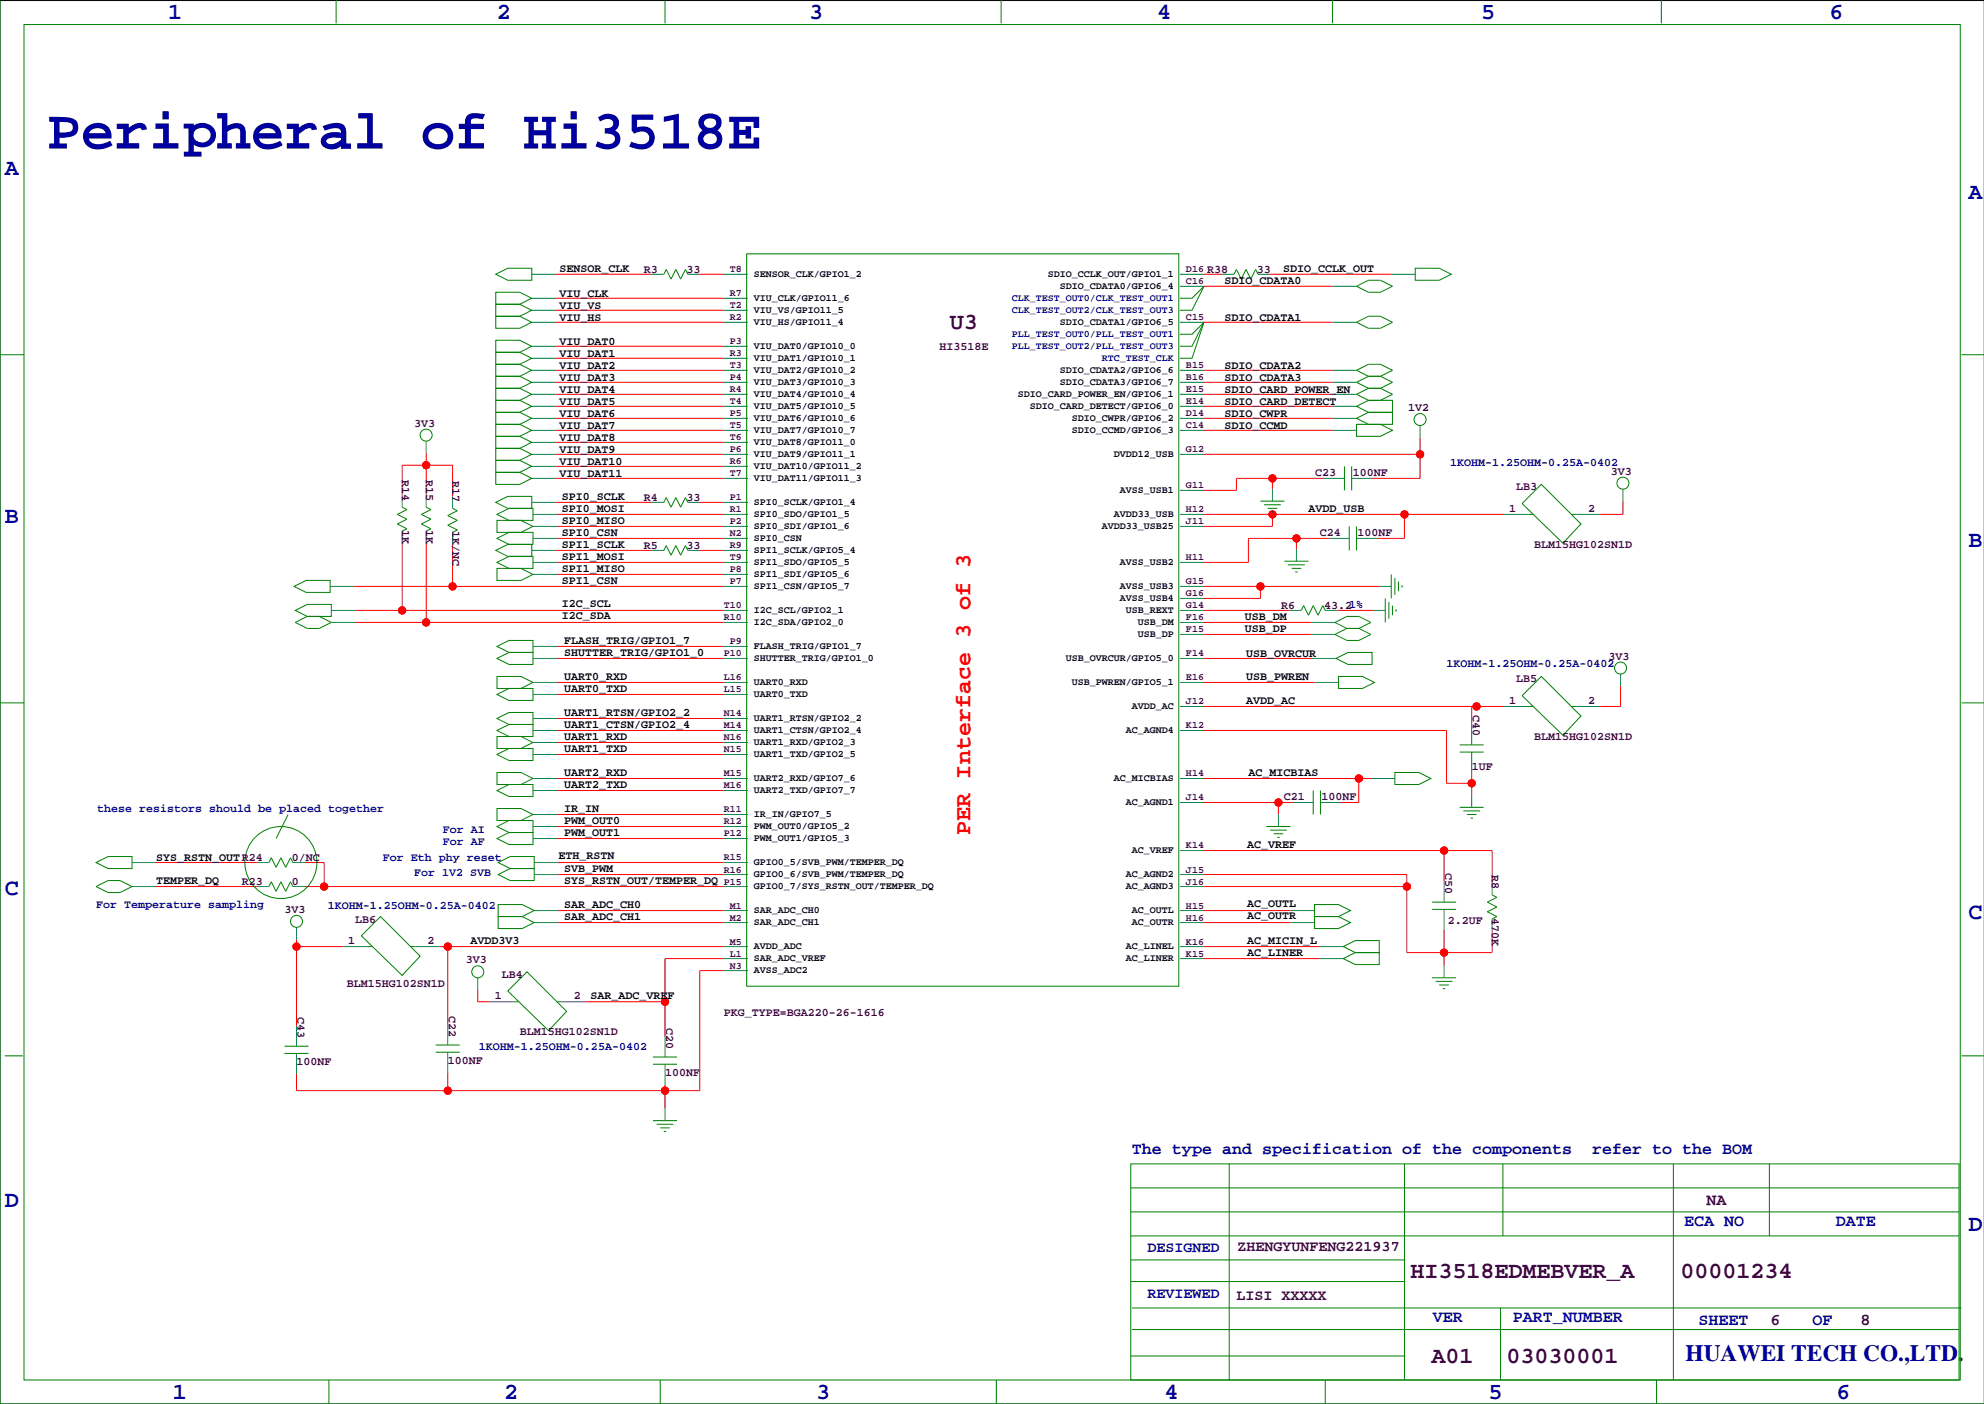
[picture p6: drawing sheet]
<svg xmlns="http://www.w3.org/2000/svg" width="420mm" height="297mm" viewBox="0 0 420 297" stroke-linecap="round" stroke-linejoin="round" font-family="sans-serif">
<path d="M419.9 .1h-419.9v296.9h419.9" fill="none" stroke="#000" stroke-width=".21"/>
<g fill="none" stroke="#008080" stroke-width=".21">
<path d="M112.5 58h5.1M137.9 58h2.6M145.5 58h2.6M153.2 58h5M249.7 58h5.1M258.6 58h2.5M266.2 58h2.5M294.4 58h5.1M112.5 75.8h5.1M112.5 73.3h5.1M112.5 68.2h5.1M112.5 63.1h5.1"/>
<path d="M112.5 65.6h5.1M112.5 78.3h5.1M153.2 75.8h5M153.2 73.3h5M153.2 68.2h5M153.2 63.1h5M153.2 65.6h5M153.2 78.3h5M249.7 68.2h5.1M249.7 78.3h5.1M249.7 60.6h5.1M281.9 68.2h5.1"/>
<path d="M281.9 78.3h5.1M281.9 60.6h5.1M90.2 93.3v2.6M112.5 80.9h5.1M112.5 91h5.1M112.5 93.6h5.1M112.5 98.7h5.1M112.5 96.1h5.1M112.5 83.4h5.1M112.5 86h5.1M112.5 88.5h5.1M153.2 80.9h5"/>
<path d="M153.2 91h5M153.2 93.6h5M153.2 98.7h5M153.2 96.1h5M153.2 83.4h5M153.2 86h5M153.2 88.5h5M249.7 80.9h5.1M249.7 91h5.1M249.7 96.1h5.1M249.7 83.4h5.1M249.7 86h5.1"/>
<path d="M249.7 88.5h5.1M281.9 80.9h5.1M281.9 91h5.1M281.9 83.4h5.1M281.9 86h5.1M281.9 88.5h5.1M300.5 90v2.6M85.1 104.8v2.5M85.1 112.4v2.5M90.2 104.8v2.5M90.2 112.4v2.5M95.8 105v2.6"/>
<path d="M95.8 112.6v2.6M112.5 106.3h5.1M112.5 101.2h5.1M112.5 116.4h5.1M112.8 113.9h5.1M112.8 119h5.1M112.8 108.8h5.1M112.8 111.4h5.1M137.9 106.3h2.6M137.9 116.4h2.6M145.5 106.3h2.6M145.5 116.4h2.6"/>
<path d="M153.2 113.9h5M153.2 106.3h5M153.2 101.2h5M153.2 116.4h5M153.2 119h5M153.2 108.8h5M153.2 111.4h5M249.7 119h5.1M249.7 108.8h5.1M249.7 111.4h5.1M249.7 103.7h5.1M269.2 103.5v2.5"/>
<path d="M274.3 116.2v2.5M280.2 101.2h4.3M281.2 113.9h4.3M286 101.2h4.3M287 113.9h4.3M318.3 108.8h5M333.5 108.8h5.1M343.4 103.5v2.5M69.8 124.1h5.1M70.1 131.7h5.1M70.1 129.1h5.1M112.8 139.3h5.1"/>
<path d="M112.8 136.8h5.1M112.8 121.5h5.1M153.2 139.3h5M153.2 124.1h5M153.2 136.8h5M153.2 131.7h5M153.2 129.1h5M153.2 121.5h5M249.7 139.3h5.1M249.7 124.1h5.1M249.7 131.7h5.1M249.7 129.1h5.1"/>
<path d="M249.7 134.2h5.1M249.7 126.6h5.1M272.8 129.1h2.5M277.4 131.7h5M277.4 134.2h5M277.6 139.3h5.1M280.4 129.1h2.6M290.6 129.1h2.5M291.8 124.1h2.6M112.8 146.9h5.1M112.8 152h5.1M112.8 154.5h5.1"/>
<path d="M112.8 159.6h5.1M112.8 157.1h5.1M112.8 144.4h5.1M153.2 146.9h5M153.2 152h5M153.2 154.5h5M153.2 159.6h5M153.2 157.1h5M153.2 144.4h5M249.7 154.5h5.1M249.7 144.4h5.1M249.7 149.5h5.1"/>
<path d="M278.1 144.4h5.1M311.4 153.3v4.3M311.4 159.1v4.3M318.3 149.5h5M333.5 149.5h5.1M342.9 142.6v2.5M112.8 172.3h5.1M112.8 177.4h5.1M112.8 174.9h5.1M112.8 167.2h5.1M112.8 164.7h5.1M153.2 172.3h5"/>
<path d="M153.2 177.4h5M153.2 174.9h5M153.2 167.2h5M153.2 164.7h5M249.7 164.7h5.1M249.7 169.8h5.1M249.7 179.9h5.1M270.5 172.3v2.6M273.6 169.8h4.3M279.4 169.8h4.3M290.1 164.7h5M311.4 168.3v2.5"/>
<path d="M27.9 187.6h5.1M27.9 182.5h5.1M54.4 187.6h2.5M54.4 182.5h2.5M62 187.6h2.5M62 182.5h2.5M62.7 196.2v2.5M113 195.2h5.1M113 182.5h5.1M113 192.6h5.1M113 185h5.1M153.2 195.2h5"/>
<path d="M153.2 187.6h5M153.2 182.5h5M153.2 192.6h5M153.2 185h5M249.7 195.2h5.1M249.7 187.6h5.1M249.7 192.6h5.1M249.7 185h5.1M273 195.2h5.1M273 192.6h5.1M305.6 186.5v4.4M305.6 192.4v4.3"/>
<path d="M315.7 186.8v2.5M315.7 194.4v2.6M62.7 217v4.3M72.6 200.3h5.1M87.9 200.3h5.1M94.7 216.8v4.3M101.1 206.9v2.5M103.6 211.9h5.1M118.9 211.9h5.1M140.7 219.3v4.3M153.2 202.8h5M153.2 200.3h5"/>
<path d="M153.2 205.3h5M249.7 202.8h5.1M249.7 200.3h5.1M279.1 202.8h5.1M279.1 200.3h5.1M305.6 204.3v2.6M62.7 222.9v4.3M94.7 222.6v4.3M140.7 225.2v4.3M140.7 234.6v2.5"/>
</g>
<g fill="none" stroke="#008000" stroke-width=".21">
<path d="M0 -.1v297.1h419.9M71.1 0v4.9M140.7 0v4.9M211.8 0v4.9M281.9 0v4.9M351.5 0v4.9M5.1 5.2h409.7v286.8h-409.7zM104.9 58l2.5-1.2h5.1v2.5h-5.1zM140.5 58l.5-1 1 2 1-2 1 2 1-2 .5 1M158 53.7h91.4v154.9h-91.4zM261.1 58l.5-1 1 2 1.1-2 1 2 1-2 .5 1M299.5 56.8h5l2.6 1.2-2.6 1.3h-5z"/>
<path d="M0 75h5.1M104.9 74.5h5.1l2.5 1.3-2.5 1.3h-5.1zM104.9 72h5.1l2.5 1.3-2.5 1.2h-5.1zM104.9 66.9h5.1l2.5 1.3-2.5 1.3h-5.1zM104.9 61.8h5.1l2.5 1.3-2.5 1.3h-5.1zM104.9 79.6h5.1l2.5 1.3-2.5 1.3h-5.1zM104.9 64.4h5.1l2.5 1.2-2.5 1.3h-5.1zM104.9 77.1h5.1l2.5 1.2-2.5 1.3h-5.1zM249.7 63.1h2.5l2.6-2.5-2.6 5h-2.5M254.8 68.2l-2.6 2.5h-2.5M254.8 68.2l-2.6 5.1h-2.5M254.8 68.2l-2.6 7.6h-2.5"/>
<path d="M287 68.2l2.6-1.3h2.5l2.5 1.3-2.5 1.3h-2.5zM287 60.6l2.6-1.3h2.5l2.5 1.3-2.5 1.2h-2.5zM289.6 79.6l-2.6 1.3 2.6 1.3M289.6 79.6h2.5M289.6 79.6l-2.6-1.3 2.6-1.2h2.5l2.5 1.2-2.5 1.3M292.1 79.6l2.5 1.3-2.5 1.3M415 75h4.9M104.9 89.8h5.1l2.5 1.2-2.5 1.3h-5.1zM104.9 92.3h5.1l2.5 1.3-2.5 1.3h-5.1zM104.9 97.4h5.1l2.5 1.3-2.5 1.2h-5.1zM104.9 94.9h5.1l2.5 1.2-2.5 1.3h-5.1zM104.9 82.2h5.1l2.5 1.2-2.5 1.3h-5.1z"/>
<path d="M104.9 84.7h5.1l2.5 1.3-2.5 1.2h-5.1zM104.9 87.2h5.1l2.5 1.3-2.5 1.3h-5.1zM104.9 99.9h5.1l2.5 1.3-2.5 1.3h-5.1zM284.5 98.7v5M286 98.7v5M287 86l2.6-1.3h5v2.5h-5zM287 89.8h5.1l2.5 1.2-2.5 1.3h-5.1zM287 88.5l2.6-1.3h5v2.6h-5zM289.6 82.2h2.5M289.6 82.2l-2.6 1.2 2.6 1.3M292.1 82.2l2.5 1.2-2.5 1.3h-2.5M85.1 107.3l1 .5-2 1 2 1-2 1.1 2 1-1 .5"/>
<path d="M90.2 107.3l1 .5-2 1 2 1-2 1.1 2 1-1 .5M95.8 107.6l1 .5-2.1 1 2.1 1-2.1 1 2.1 1-1 .5M104.9 106.3l2.5-1.3h5.1v2.6h-5.1zM104.9 116.4l2.5-1.2h5.1v2.5h-5.1zM105.2 113.9l2.5-1.3h5.1v2.6h-5.1zM105.2 119l2.5-1.3h5.1v2.6h-5.1zM105.2 108.8l2.5-1.2h5.1v2.5h-5.1zM105.2 110.1h5l2.6 1.3-2.6 1.2h-5zM140.5 106.3l.5-1 1 2 1-2 1 2 1-2 .5 1M140.5 116.4l.5-1 1 2.1 1-2.1 1 2.1 1-2.1 .5 1M266.7 106h5.1M267.5 106.8h3.5"/>
<path d="M268.2 107.6h2.1M269 108.3h.5M271.8 118.7h5.1M272.5 119.5h3.6M285.5 111.4v5M287 111.4v5M323.3 108.8h1.1M326.1 102.5l8.4 8.4-3.8 4-8.6-8.4zM332.5 108.8h1M62.2 124.1l2.6-1.3h5v2.5h-5zM62.5 129.1l2.5-1.2h5.1v2.5h-5.1zM62.5 131.7l2.5-1.3h2.6l2.5 1.3-2.5 1.3h-2.6z"/>
<path d="M105.2 136.8l2.5-1.3h5.1v2.5h-5.1zM105.2 120.3h5l2.6 1.2-2.6 1.3h-5zM105.2 139.3l2.5-1.3h5.1v2.6h-5.1zM273.3 120.3h2M274.1 121h.5M275.3 129.1l.5-1 1.1 2.1 1-2.1 1 2.1 1-2.1 .5 1M282.7 139.3l2.5-1.3h5.1v2.6h-5.1zM285 133l-2.6-1.3 2.6-1.3h2.5l2.6 1.3-2.6 1.3M285 133h2.5M285 133l-2.6 1.2 2.6 1.3h2.5l2.6-1.3-2.6-1.2M293.1 126.6v5.1M293.9 127.4v3.5"/>
<path d="M294.4 121.5v5.1M294.6 128.1v2.1M295.1 122.3v3.5M295.4 128.9v.5M295.9 123v2.1M296.7 123.8v.5M0 148.7h5.1M105.2 146.9l2.5-1.2h5.1v2.5h-5.1zM105.2 152l2.5-1.3h5.1v2.6h-5.1zM105.2 154.5l2.5-1.2h5.1v2.5h-5.1zM105.2 159.6l2.5-1.2h5.1v2.5h-5.1zM105.2 155.8h5l2.6 1.3-2.6 1.3h-5z"/>
<path d="M105.2 143.1h5l2.6 1.3-2.6 1.3h-5zM283.2 143.1h5.1l2.5 1.3-2.5 1.3h-5.1zM308.9 157.6h5M308.9 159.1h5M323.3 149.5h1.1M326.1 143.1l8.4 8.4-3.8 4.1-8.6-8.4zM332.5 149.5h1M415 148.7h4.9M61 172.3l-2.6 5.1M105.2 171.1h5l2.6 1.2-2.6 1.3h-5zM105.2 177.4l2.5-1.3h5.1v2.6h-5.1zM105.2 174.9l2.5-1.3h5.1v2.5h-5.1z"/>
<path d="M105.2 167.2l2.5-1.2h5.1v2.5h-5.1zM105.2 163.4h5l2.6 1.3-2.6 1.3h-5zM268 174.9h5M268.7 175.6h3.6M269.5 176.4h2M270.3 177.2h.5M277.9 167.2v5.1M279.4 167.2v5.1M295.1 163.4h5.1l2.6 1.3-2.6 1.3h-5.1zM308.9 170.8h5M309.6 171.6h3.6M310.4 172.3h2"/>
<path d="M311.1 173.1h.6M20.3 182.5l2.6-1.3h5v2.6h-5zM20.3 187.6l2.6-1.3h2.5l2.5 1.3-2.5 1.2h-2.5zM56.9 182.5l.5-1 1 2 1-2 1.1 2 1-2 .5 1M56.9 187.6l.5-1.1 1 2.1 1-2.1 1.1 2.1 1-2.1 .5 1.1M80.5 193.9l8.4 8.4-3.8 4.1-8.6-8.4zM105.4 193.9h5.1l2.5 1.3-2.5 1.3h-5.1zM105.4 191.4h5.1l2.5 1.2-2.5 1.3h-5.1zM105.4 185l2.5-1.2h5.1v2.5h-5.1zM105.4 182.5l2.5-1.3h5.1v2.6h-5.1zM278.1 193.9h5.1l2.6 1.3-2.6 1.3h-5.1zM278.1 191.4h5.1l2.6 1.2-2.6 1.3h-5.1z"/>
<path d="M303 190.9h5.1M303 192.4h5.1M315.7 189.3l1 .6-2 1 2 1-2 1 2 1-1 .5M77.7 200.3h1M86.9 200.3h1M108.7 211.9h1M111.5 205.6l8.4 8.4-3.8 4-8.7-8.3zM117.9 211.9h1M284.2 202.8l2.6-1.3h5v2.6h-5zM284.2 200.3l2.6-1.3h5v2.5h-5zM303 206.9h5.1M303.8 207.6h3.5"/>
<path d="M304.5 208.4h2.1M305.3 209.2h.5M1 223.4h3.8M60.2 221.3h5.1M60.2 222.9h5.1M92.2 221.1h5.1M92.2 222.6h5.1M138.2 223.6h5.1M138.2 225.2h5.1M138.2 237.1h5.1M138.9 237.9h3.6M139.7 238.6h2"/>
<path d="M140.5 239.4h.5M415 223.4h4.9M239.3 246.2h175.2v45.8h-175.2zM239.3 251.3h175.2M239.3 256.4h175.2M260.1 246.2v45.8M297.2 246.2v45.8M318 246.2v15.3M354.1 246.2v45.8M374.4 246.2v15.3M239.3 266.6h57.9M239.3 261.5h175.2"/>
<path d="M239.3 271.1h57.9M239.5 276.7h175.5M317.5 276.7v15.3M69.6 292v5M139.7 292v5M210.8 292v5M239.3 286.9h57.9M239.5 281.3h175M280.4 292v5M350.5 292v5M383.5 287.4h.1"/>
<circle cx="90.2" cy="92.1" r="1.27"/>
<circle cx="300.5" cy="88.8" r="1.27"/>
<circle cx="343.4" cy="102.2" r="1.27"/>
<circle cx="342.9" cy="141.3" r="1.27"/>
<circle cx="59.4" cy="182.5" r="7.6"/>
<circle cx="62.7" cy="194.9" r="1.27"/>
<circle cx="101.1" cy="205.6" r="1.27"/>
</g>
<g fill="none" stroke="#f00" stroke-width=".21">
<path d="M117.6 58h20.3M148.1 58h5.1M254.8 58h3.8M268.7 58h25.7M117.6 75.8h35.6M117.6 73.3h35.6M117.6 63.1h35.6M117.6 65.6h35.6M117.6 68.2h35.6M117.6 78.3h35.6M254.8 68.2h27.1M254.8 78.3h27.1"/>
<path d="M254.8 60.6h27.1M90.2 95.9v8.9M117.6 96.1h35.6M117.6 80.9h35.6M117.6 83.4h35.6M117.6 86h35.6M117.6 88.5h35.6M117.6 91h35.6M117.6 98.7h35.6M117.6 93.6h35.6M254.8 96.1h45.7M254.8 80.9h27.1"/>
<path d="M254.8 83.4h27.1M254.8 86h27.1M254.8 88.5h27.1M254.8 91h27.1M300.5 92.6v8.6h-10.2M85.1 104.8v-6.4h10.7v6.6M85.1 114.9v14.2M90.2 114.9v16.8M95.8 115.2v8.9M117.6 101.2h35.6M117.6 116.4h20.3M117.6 106.3h20.3"/>
<path d="M117.9 113.9h35.3M117.9 119h35.3M117.9 108.8h35.3M117.9 111.4h35.3M148.1 116.4h5.1M148.1 106.3h5.1M254.8 108.8h63.5M269.2 101.2v2.3M269.2 108.8v2.6h-14.4M274.3 113.9v2.3M280.2 101.2h-18.6v2.5h-6.8M281.2 113.9h-17v5.1h-9.4"/>
<path d="M297.2 108.8v5.1h-5.9M343.4 106v2.8h-4.8M74.9 124.1h78.3M75.2 129.1h78M75.2 131.7h78M117.9 121.5h35.3M117.9 136.8h35.3M117.9 139.3h35.3M254.8 129.1h18M254.8 131.7h22.6M254.8 124.1h37M254.8 139.3h22.8"/>
<path d="M254.8 134.2h22.6M266.7 124.1v2.5h-11.9M283 129.1h7.6M117.9 144.4h35.3M117.9 146.9h35.3M117.9 152h35.3M117.9 154.5h35.3M117.9 157.1h35.3M117.9 159.6h35.3M254.8 149.5h63.5M254.8 144.4h23.3M254.8 154.5h51.3v11.2h5.3"/>
<path d="M311.4 149.5v3.8M342.9 145.1v4.4h-4.3M117.9 164.7h35.3M117.9 167.2h35.3M117.9 172.3h35.3M117.9 174.9h35.3M117.9 177.4h35.3M254.8 169.8h18.8M254.8 164.7h35.3M254.8 179.9h60.9v6.9M270.5 169.8v2.5M287.5 164.7v5.1h-3.8"/>
<path d="M305.6 179.9v6.6M311.4 163.4v4.9M33 182.5h21.4M33 187.6h21.4M62.7 198.7v18.3M64.5 182.5h4.1v5.1M64.5 187.6h88.7M118.1 182.5h35.1M118.1 185h35.1M118.1 192.6h35.1M118.1 195.2h35.1M254.8 185h42.9v16.5h18v-4.5"/>
<path d="M254.8 187.6h42.9M254.8 192.6h18.2M254.8 195.2h18.2M305.6 196.7v7.6M62.7 200.3h9.9M93 200.3h60.2M94.7 200.3v16.5M101.1 209.4v2.5h2.5M124 211.9h16.7M153.2 205.3h-5.1v25.4h-85.4v-3.5M153.2 202.8h-12.5v16.5M254.8 200.3h24.3"/>
<path d="M254.8 202.8h24.3M94.7 226.9v3.8M140.7 229.5v5.1"/>
<circle cx="90.2" cy="98.4" r=".76"/>
<circle cx="300.5" cy="96.1" r=".76"/>
<circle cx="269.2" cy="101.2" r=".76"/>
<circle cx="269.2" cy="108.8" r=".76"/>
<circle cx="274.3" cy="113.9" r=".76"/>
<circle cx="297.2" cy="108.8" r=".76"/>
<circle cx="85.1" cy="129.1" r=".76"/>
<circle cx="90.2" cy="131.7" r=".76"/>
<circle cx="95.8" cy="124.1" r=".76"/>
<circle cx="266.7" cy="124.1" r=".76"/>
<circle cx="312.4" cy="149.5" r=".76"/>
<circle cx="270.5" cy="169.8" r=".76"/>
<circle cx="287.5" cy="164.7" r=".76"/>
<circle cx="305.6" cy="179.9" r=".76"/>
<circle cx="311.4" cy="165.7" r=".76"/>
<circle cx="68.6" cy="187.6" r=".76"/>
<circle cx="297.7" cy="187.6" r=".76"/>
<circle cx="62.7" cy="200.3" r=".76"/>
<circle cx="94.7" cy="200.3" r=".76"/>
<circle cx="140.7" cy="211.9" r=".76"/>
<circle cx="305.6" cy="201.5" r=".76"/>
<circle cx="94.7" cy="230.7" r=".76"/>
<circle cx="140.7" cy="230.7" r=".76"/>
</g>
<g fill="#f00" stroke="#f00" stroke-width=".21">
<circle cx="62.7" cy="200.3" r=".76"/>
<circle cx="94.7" cy="230.7" r=".76"/>
<circle cx="140.7" cy="230.7" r=".76"/>
<circle cx="274.3" cy="113.9" r=".76"/>
<circle cx="297.2" cy="108.8" r=".76"/>
<circle cx="269.2" cy="108.8" r=".76"/>
<circle cx="300.5" cy="96.1" r=".76"/>
<circle cx="269.2" cy="101.2" r=".76"/>
<circle cx="90.2" cy="98.4" r=".76"/>
<circle cx="270.5" cy="169.8" r=".76"/>
<circle cx="90.2" cy="131.7" r=".76"/>
<circle cx="85.1" cy="129.1" r=".76"/>
<circle cx="95.8" cy="124.1" r=".76"/>
<circle cx="68.6" cy="187.6" r=".76"/>
<circle cx="140.7" cy="211.9" r=".76"/>
<circle cx="94.7" cy="200.3" r=".76"/>
<circle cx="305.6" cy="201.5" r=".76"/>
<circle cx="297.7" cy="187.6" r=".76"/>
<circle cx="305.6" cy="179.9" r=".76"/>
<circle cx="287.5" cy="164.7" r=".76"/>
<circle cx="311.4" cy="165.7" r=".76"/>
<circle cx="312.4" cy="149.5" r=".76"/>
<circle cx="266.7" cy="124.1" r=".76"/>
</g>
<text font-size="12" fill="#0000a0" x="9.9" y="31.4">Peripheral of Hi3518E</text>
<g font-size="4.9" fill="#0000a0">
<text x="35.6" y="3.9">1</text>
<text x="105.2" y="3.9">2</text>
<text x="171.2" y="3.9">3</text>
<text x="244.9" y="3.9">4</text>
<text x="313.4" y="3.9">5</text>
<text x="387.1" y="3.9">6</text>
<text x="1" y="36.9">A</text>
<text x="416.6" y="42">A</text>
<text x="1" y="110.6">B</text>
<text x="416.6" y="115.7">B</text>
<text x="1" y="189.3">C</text>
<text x="416.6" y="194.4">C</text>
<text x="1" y="255.4">D</text>
<text x="416.6" y="260.5">D</text>
<text x="356.6" y="288">HUAWEI TECH CO.,LTD.</text>
<text x="36.6" y="296">1</text>
<text x="106.7" y="296">2</text>
<text x="172.7" y="296">3</text>
<text x="246.4" y="296">4</text>
<text x="315" y="296">5</text>
<text x="388.6" y="296">6</text>
</g>
<g font-size="4.9" fill="#400040">
<text x="201" y="69.6">U3</text>
<text x="298.5" y="270.5">HI3518EDMEBVER_A</text>
<text x="355.6" y="270.5">00001234</text>
<text x="302.9" y="288.3">A01</text>
<text x="318.8" y="288.3">03030001</text>
</g>
<text font-size="4.9" fill="#f00" x="205.3" y="176.6" transform="rotate(-90 205.3 176.6)">PER Interface 3 of 3</text>
<g font-size="3.5" fill="#0000a0">
<text x="239.5" y="244.2">The type and specification of the components</text>
<text x="336.9" y="244.2">refer to the BOM</text>
<text x="356.4" y="259.4">ECA NO</text>
<text x="388.5" y="259.4">DATE</text>
<text x="303.1" y="279.7">VER</text>
<text x="320.1" y="279.7">PART_NUMBER</text>
<text x="359.4" y="280.3">SHEET</text>
<text x="383.5" y="280.3">OF</text>
</g>
<g font-size="3.5" fill="#400040">
<text x="361.1" y="254.9">NA</text>
<text x="374.6" y="280.3">6</text>
<text x="393.7" y="280.3">8</text>
</g>
<g font-size="3.2" fill="#0000a0">
<text x="242.8" y="264.9">DESIGNED</text>
<text x="242.8" y="274.5">REVIEWED</text>
</g>
<g font-size="3.2" fill="#400040">
<text x="261.9" y="264.7">ZHENGYUNFENG221937</text>
<text x="261.6" y="275.1">LISI XXXXX</text>
</g>
<g font-size="2.5">
<text x="118.4" y="57.5">SENSOR_CLK</text>
<text x="271.5" y="57.5">SDIO_CCLK_OUT</text>
<text x="118.4" y="65.4">VIU_VS</text>
<text x="118.4" y="62.9">VIU_CLK</text>
<text x="259.1" y="60.1">SDIO_CDATA0</text>
<text x="118.4" y="67.9">VIU_HS</text>
<text x="259.1" y="67.9">SDIO_CDATA1</text>
<text x="118.4" y="73">VIU_DAT0</text>
<text x="118.4" y="75.6">VIU_DAT1</text>
<text x="118.4" y="83.2">VIU_DAT4</text>
<text x="118.4" y="80.6">VIU_DAT3</text>
<text x="118.4" y="78.1">VIU_DAT2</text>
<text x="259.1" y="78.1">SDIO_CDATA2</text>
<text x="259.1" y="80.6">SDIO_CDATA3</text>
<text x="259.1" y="83.2">SDIO_CARD_POWER_EN</text>
<text x="118.4" y="88.3">VIU_DAT6</text>
<text x="118.4" y="85.7">VIU_DAT5</text>
<text x="259.1" y="85.7">SDIO_CARD_DETECT</text>
<text x="259.1" y="88.3">SDIO_CWPR</text>
<text x="118.4" y="93.3">VIU_DAT8</text>
<text x="118.4" y="95.9">VIU_DAT9</text>
<text x="118.4" y="90.8">VIU_DAT7</text>
<text x="259.1" y="90.8">SDIO_CCMD</text>
<text x="118.4" y="98.4">VIU_DAT10</text>
<text x="118.4" y="101">VIU_DAT11</text>
<text x="118.9" y="105.8">SPI0_SCLK</text>
<text x="118.9" y="108.3">SPI0_MOSI</text>
<text x="118.9" y="110.9">SPI0_MISO</text>
<text x="118.9" y="113.4">SPI0_CSN</text>
<text x="276.9" y="108.3">AVDD_USB</text>
<text x="118.9" y="118.5">SPI1_MOSI</text>
<text x="118.9" y="115.9">SPI1_SCLK</text>
<text x="118.9" y="123.6">SPI1_CSN</text>
<text x="118.9" y="121">SPI1_MISO</text>
<text x="118.9" y="128.4">I2C_SCL</text>
<text x="118.9" y="130.9">I2C_SDA</text>
<text x="263.4" y="131.2">USB_DM</text>
<text x="119.4" y="136.3">FLASH_TRIG/GPIO1_7</text>
<text x="263.4" y="133.7">USB_DP</text>
<text x="119.4" y="143.9">UART0_RXD</text>
<text x="119.4" y="138.8">SHUTTER_TRIG/GPIO1_0</text>
<text x="263.7" y="139.1">USB_OVRCUR</text>
<text x="263.7" y="143.9">USB_PWREN</text>
<text x="119.4" y="146.4">UART0_TXD</text>
<text x="263.7" y="149">AVDD_AC</text>
<text x="119.4" y="154">UART1_CTSN/GPIO2_4</text>
<text x="119.4" y="151.5">UART1_RTSN/GPIO2_2</text>
<text x="119.4" y="159.1">UART1_TXD</text>
<text x="119.4" y="156.6">UART1_RXD</text>
<text x="119.4" y="166.7">UART2_TXD</text>
<text x="119.4" y="164.2">UART2_RXD</text>
<text x="264.2" y="164.2">AC_MICBIAS</text>
<text x="119.4" y="171.8">IR_IN</text>
<text x="119.4" y="176.9">PWM_OUT1</text>
<text x="119.4" y="174.4">PWM_OUT0</text>
<text x="263.9" y="179.4">AC_VREF</text>
<text x="33" y="182.2">SYS_RSTN_OUTR24</text>
<text x="118.2" y="181.7">ETH_RSTN</text>
<text x="119.4" y="184.5">SVB_PWM</text>
<text x="33" y="187.1">TEMPER_DQ</text>
<text x="119.4" y="187.1">SYS_RSTN_OUT/TEMPER_DQ</text>
<text x="263.9" y="191.9">AC_OUTL</text>
<text x="119.4" y="194.7">SAR_ADC_CH1</text>
<text x="119.4" y="192.1">SAR_ADC_CH0</text>
<text x="263.9" y="194.4">AC_OUTR</text>
<text x="99.6" y="199.8">AVDD3V3</text>
<text x="263.9" y="199.8">AC_MICIN_L</text>
<text x="263.9" y="202.3">AC_LINER</text>
<text x="125" y="211.4">SAR_ADC_VREF</text>
</g>
<g font-size="2.5" fill="#400040">
<text x="136.2" y="57.8">R3</text>
<text x="145.3" y="57.8">33</text>
<text x="255.4" y="57.8">R38</text>
<text x="265.9" y="57.8">33</text>
<text x="198.8" y="74">HI3518E</text>
<text x="297.9" y="87">1V2</text>
<text x="87.6" y="90.3">3V3</text>
<text x="85.1" y="101.6" transform="rotate(90 85.1 101.6)">R14</text>
<text x="90.1" y="101.6" transform="rotate(90 90.1 101.6)">R15</text>
<text x="95.7" y="101.8" transform="rotate(90 95.7 101.8)">R17</text>
<text x="278.3" y="100.7">C23</text>
<text x="286.3" y="100.7">100NF</text>
<text x="340.9" y="100.4">3V3</text>
<text x="136.2" y="106">R4</text>
<text x="145.3" y="106">33</text>
<text x="320.8" y="103.7">LB3</text>
<text x="85.1" y="112.1" transform="rotate(90 85.1 112.1)">1K</text>
<text x="90.1" y="112.1" transform="rotate(90 90.1 112.1)">1K</text>
<text x="95.7" y="112.4" transform="rotate(90 95.7 112.4)">1K/NC</text>
<text x="279.3" y="113.4">C24</text>
<text x="287.3" y="113.4">100NF</text>
<text x="319.3" y="108.3">1</text>
<text x="336" y="108.3">2</text>
<text x="136.2" y="116.2">R5</text>
<text x="145.3" y="116.2">33</text>
<text x="324.6" y="115.9">BLM15HG102SN1D</text>
<text x="271.1" y="128.9">R6</text>
<text x="280.2" y="128.9">43.21%</text>
<text x="340.4" y="139.6">3V3</text>
<text x="319.3" y="149">1</text>
<text x="320.8" y="144.4">LB5</text>
<text x="336" y="149">2</text>
<text x="311.6" y="151.4" transform="rotate(90 311.6 151.4)">C40</text>
<text x="324.6" y="156.6">BLM15HG102SN1D</text>
<text x="311.4" y="162.9">1UF</text>
<text x="271.7" y="169.3">C21</text>
<text x="279.7" y="169.3">100NF</text>
<text x="61.7" y="182.2">0/NC</text>
<text x="305.8" y="184.6" transform="rotate(90 305.8 184.6)">C50</text>
<text x="315.7" y="185.1" transform="rotate(90 315.7 185.1)">R8</text>
<text x="51.2" y="187.3">R23</text>
<text x="61.7" y="187.3">0</text>
<text x="60.2" y="193.2">3V3</text>
<text x="75.2" y="195.2">LB6</text>
<text x="306.3" y="195.4">2.2UF</text>
<text x="315.7" y="194.2" transform="rotate(90 315.7 194.2)">470K</text>
<text x="73.7" y="199.8">1</text>
<text x="90.4" y="199.8">2</text>
<text x="98.6" y="203.8">3V3</text>
<text x="73.4" y="208.9">BLM15HG102SN1D</text>
<text x="106.2" y="206.9">LB4</text>
<text x="63" y="215.1" transform="rotate(90 63 215.1)">C43</text>
<text x="95" y="214.9" transform="rotate(90 95 214.9)">C22</text>
<text x="104.7" y="211.4">1</text>
<text x="121.4" y="211.4">2</text>
<text x="153.2" y="215">PKG_TYPE=BGA220-26-1616</text>
<text x="110" y="219.1">BLM15HG102SN1D</text>
<text x="140.9" y="217.4" transform="rotate(90 140.9 217.4)">C20</text>
<text x="62.7" y="225.4">100NF</text>
<text x="94.7" y="225.2">100NF</text>
<text x="140.7" y="227.7">100NF</text>
</g>
<g font-size="2.5" fill="#0000a0">
<text x="306.8" y="98.7">1KOHM-1.25OHM-0.25A-0402</text>
<text x="306.1" y="141.1">1KOHM-1.25OHM-0.25A-0402</text>
<text x="20.6" y="171.8">these resistors should be placed together</text>
<text x="93.7" y="178.7">For AF</text>
<text x="93.7" y="176.1">For AI</text>
<text x="81" y="182.2">For Eth phy reset</text>
<text x="87.6" y="185.3">For 1V2 SVB</text>
<text x="20.3" y="192.1">For Temperature sampling</text>
<text x="69.3" y="192.4">1KOHM-1.25OHM-0.25A-0402</text>
<text x="101.3" y="222.1">1KOHM-1.25OHM-0.25A-0402</text>
</g>
<g font-size="2.1" fill="#400040">
<text x="154.4" y="57.6">T8</text>
<text x="251" y="57.6">D16</text>
<text x="154.4" y="62.7">R7</text>
<text x="154.4" y="65.2">T2</text>
<text x="251" y="60.1">C16</text>
<text x="154.4" y="67.8">R2</text>
<text x="251" y="67.8">C15</text>
<text x="154.4" y="72.8">P3</text>
<text x="154.4" y="75.4">R3</text>
<text x="154.4" y="77.9">T3</text>
<text x="251" y="77.9">B15</text>
<text x="154.4" y="80.5">P4</text>
<text x="154.4" y="83">R4</text>
<text x="251" y="83">E15</text>
<text x="251" y="80.5">B16</text>
<text x="154.4" y="85.5">T4</text>
<text x="154.4" y="88.1">P5</text>
<text x="251" y="85.5">E14</text>
<text x="251" y="88.1">D14</text>
<text x="154.4" y="90.6">T5</text>
<text x="154.4" y="93.2">T6</text>
<text x="154.4" y="95.7">P6</text>
<text x="251" y="90.6">C14</text>
<text x="251" y="95.7">G12</text>
<text x="154.4" y="98.2">R6</text>
<text x="154.4" y="100.8">T7</text>
<text x="154.4" y="105.9">P1</text>
<text x="251" y="103.3">G11</text>
<text x="154.4" y="113.5">N2</text>
<text x="154.4" y="110.9">P2</text>
<text x="154.4" y="108.4">R1</text>
<text x="251" y="108.4">H12</text>
<text x="251" y="110.9">J11</text>
<text x="154.4" y="116">R9</text>
<text x="154.4" y="118.6">T9</text>
<text x="251" y="118.6">H11</text>
<text x="154.4" y="123.6">P7</text>
<text x="154.4" y="121.1">P8</text>
<text x="251" y="123.6">G15</text>
<text x="153.2" y="128.7">T10</text>
<text x="153.2" y="131.3">R10</text>
<text x="251" y="126.2">G16</text>
<text x="251" y="131.3">F16</text>
<text x="251" y="128.7">G14</text>
<text x="154.4" y="136.3">P9</text>
<text x="251" y="133.8">F15</text>
<text x="153.2" y="138.9">P10</text>
<text x="153.2" y="144">L16</text>
<text x="251" y="138.9">F14</text>
<text x="251" y="144">E16</text>
<text x="153.2" y="146.5">L15</text>
<text x="251" y="149">J12</text>
<text x="153.2" y="154.1">M14</text>
<text x="153.2" y="151.6">N14</text>
<text x="251" y="154.1">K12</text>
<text x="153.2" y="156.7">N16</text>
<text x="153.2" y="159.2">N15</text>
<text x="153.2" y="164.3">M15</text>
<text x="153.2" y="166.8">M16</text>
<text x="251" y="164.3">H14</text>
<text x="153.2" y="171.9">R11</text>
<text x="251" y="169.4">J14</text>
<text x="153.2" y="174.4">R12</text>
<text x="153.2" y="177">P12</text>
<text x="251" y="179.5">K14</text>
<text x="153.2" y="182.1">R15</text>
<text x="153.2" y="184.6">R16</text>
<text x="251" y="184.6">J15</text>
<text x="153.2" y="187.1">P15</text>
<text x="251" y="187.1">J16</text>
<text x="154.4" y="192.2">M1</text>
<text x="154.4" y="194.8">M2</text>
<text x="251" y="192.2">H15</text>
<text x="251" y="194.8">H16</text>
<text x="154.4" y="199.8">M5</text>
<text x="154.4" y="202.4">L1</text>
<text x="251" y="199.8">K16</text>
<text x="251" y="202.4">K15</text>
<text x="154.4" y="204.9">N3</text>
</g>
<g font-size="2.1">
<text x="159.5" y="58.6">SENSOR_CLK/GPIO1_2</text>
<text x="221.7" y="58.6">SDIO_CCLK_OUT/GPIO1_1</text>
<text x="159.5" y="63.7">VIU_CLK/GPIO11_6</text>
<text x="224.3" y="61.2">SDIO_CDATA0/GPIO6_4</text>
<text x="159.5" y="66.2">VIU_VS/GPIO11_5</text>
<text x="159.5" y="68.8">VIU_HS/GPIO11_4</text>
<text x="224.3" y="68.8">SDIO_CDATA1/GPIO6_5</text>
<text x="159.5" y="73.9">VIU_DAT0/GPIO10_0</text>
<text x="159.5" y="76.4">VIU_DAT1/GPIO10_1</text>
<text x="159.5" y="78.9">VIU_DAT2/GPIO10_2</text>
<text x="159.5" y="81.5">VIU_DAT3/GPIO10_3</text>
<text x="224.3" y="78.9">SDIO_CDATA2/GPIO6_6</text>
<text x="224.3" y="81.5">SDIO_CDATA3/GPIO6_7</text>
<text x="159.5" y="84">VIU_DAT4/GPIO10_4</text>
<text x="159.5" y="86.6">VIU_DAT5/GPIO10_5</text>
<text x="159.5" y="89.1">VIU_DAT6/GPIO10_6</text>
<text x="215.4" y="84">SDIO_CARD_POWER_EN/GPIO6_1</text>
<text x="217.9" y="86.6">SDIO_CARD_DETECT/GPIO6_0</text>
<text x="226.8" y="89.1">SDIO_CWPR/GPIO6_2</text>
<text x="159.5" y="91.6">VIU_DAT7/GPIO10_7</text>
<text x="159.5" y="94.2">VIU_DAT8/GPIO11_0</text>
<text x="226.8" y="91.6">SDIO_CCMD/GPIO6_3</text>
<text x="159.5" y="96.7">VIU_DAT9/GPIO11_1</text>
<text x="159.5" y="99.3">VIU_DAT10/GPIO11_2</text>
<text x="159.5" y="101.8">VIU_DAT11/GPIO11_3</text>
<text x="235.7" y="96.7">DVDD12_USB</text>
<text x="159.5" y="106.9">SPI0_SCLK/GPIO1_4</text>
<text x="237" y="104.3">AVSS_USB1</text>
<text x="159.5" y="109.4">SPI0_SDO/GPIO1_5</text>
<text x="159.5" y="112">SPI0_SDI/GPIO1_6</text>
<text x="233.2" y="112">AVDD33_USB25</text>
<text x="235.7" y="109.4">AVDD33_USB</text>
<text x="159.5" y="114.5">SPI0_CSN</text>
<text x="159.5" y="117">SPI1_SCLK/GPIO5_4</text>
<text x="159.5" y="119.6">SPI1_SDO/GPIO5_5</text>
<text x="237" y="119.6">AVSS_USB2</text>
<text x="159.5" y="122.1">SPI1_SDI/GPIO5_6</text>
<text x="159.5" y="124.7">SPI1_CSN/GPIO5_7</text>
<text x="237" y="124.7">AVSS_USB3</text>
<text x="159.5" y="129.7">I2C_SCL/GPIO2_1</text>
<text x="237" y="127.2">AVSS_USB4</text>
<text x="238.3" y="129.7">USB_REXT</text>
<text x="159.5" y="132.3">I2C_SDA/GPIO2_0</text>
<text x="159.5" y="137.4">FLASH_TRIG/GPIO1_7</text>
<text x="240.8" y="132.3">USB_DM</text>
<text x="240.8" y="134.8">USB_DP</text>
<text x="159.5" y="139.9">SHUTTER_TRIG/GPIO1_0</text>
<text x="225.6" y="139.9">USB_OVRCUR/GPIO5_0</text>
<text x="159.5" y="145">UART0_RXD</text>
<text x="159.5" y="147.5">UART0_TXD</text>
<text x="226.8" y="145">USB_PWREN/GPIO5_1</text>
<text x="159.5" y="152.6">UART1_RTSN/GPIO2_2</text>
<text x="159.5" y="155.1">UART1_CTSN/GPIO2_4</text>
<text x="238.3" y="155.1">AC_AGND4</text>
<text x="239.5" y="150.1">AVDD_AC</text>
<text x="159.5" y="157.7">UART1_RXD/GPIO2_3</text>
<text x="159.5" y="160.2">UART1_TXD/GPIO2_5</text>
<text x="159.5" y="165.3">UART2_RXD/GPIO7_6</text>
<text x="159.5" y="167.8">UART2_TXD/GPIO7_7</text>
<text x="235.7" y="165.3">AC_MICBIAS</text>
<text x="159.5" y="172.9">IR_IN/GPIO7_5</text>
<text x="238.3" y="170.4">AC_AGND1</text>
<text x="159.5" y="175.5">PWM_OUT0/GPIO5_2</text>
<text x="159.5" y="178">PWM_OUT1/GPIO5_3</text>
<text x="159.5" y="183.1">GPIO0_5/SVB_PWM/TEMPER_DQ</text>
<text x="159.5" y="185.6">GPIO0_6/SVB_PWM/TEMPER_DQ</text>
<text x="238.3" y="185.6">AC_AGND2</text>
<text x="239.5" y="180.5">AC_VREF</text>
<text x="159.5" y="188.2">GPIO0_7/SYS_RSTN_OUT/TEMPER_DQ</text>
<text x="238.3" y="188.2">AC_AGND3</text>
<text x="159.5" y="193.2">SAR_ADC_CH0</text>
<text x="159.5" y="195.8">SAR_ADC_CH1</text>
<text x="239.5" y="193.2">AC_OUTL</text>
<text x="239.5" y="195.8">AC_OUTR</text>
<text x="159.5" y="200.9">AVDD_ADC</text>
<text x="159.5" y="203.4">SAR_ADC_VREF</text>
<text x="238.3" y="200.9">AC_LINEL</text>
<text x="238.3" y="203.4">AC_LINER</text>
<text x="159.5" y="205.9">AVSS_ADC2</text>
</g>
<g font-size="2.1" fill="#0000a0">
<text x="214.1" y="63.7">CLK_TEST_OUT0/CLK_TEST_OUT1</text>
<text x="214.1" y="66.2">CLK_TEST_OUT2/CLK_TEST_OUT3</text>
<text x="214.1" y="71.3">PLL_TEST_OUT0/PLL_TEST_OUT1</text>
<text x="214.1" y="73.9">PLL_TEST_OUT2/PLL_TEST_OUT3</text>
<text x="233.2" y="76.4">RTC_TEST_CLK</text>
</g>
</svg>
